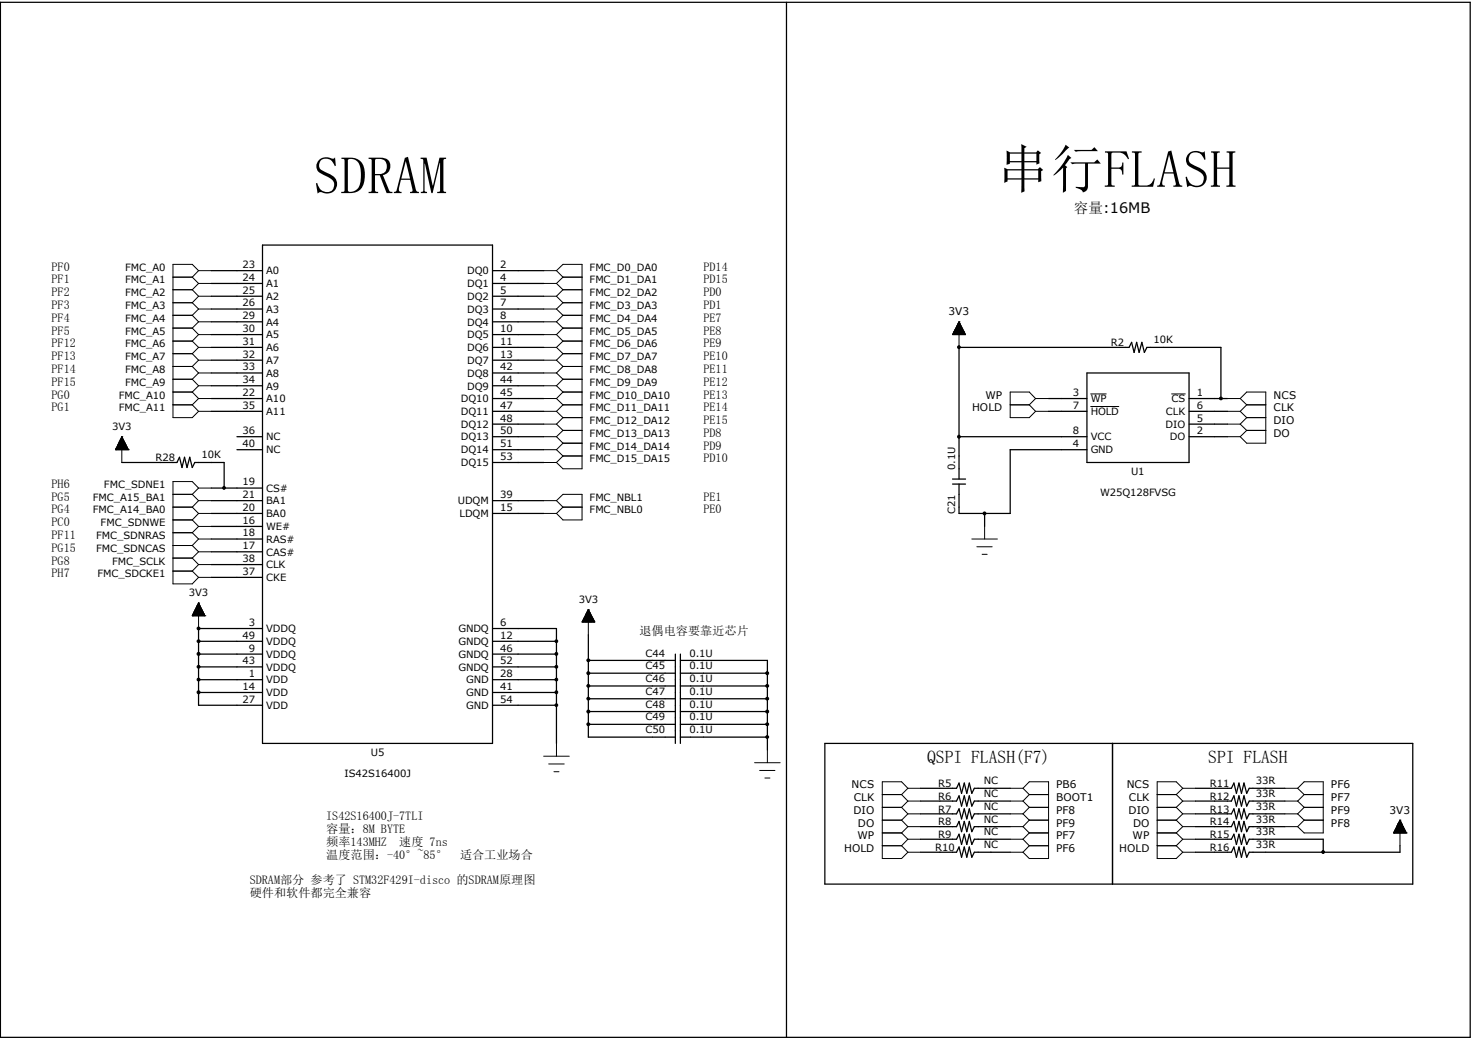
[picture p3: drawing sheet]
<svg xmlns="http://www.w3.org/2000/svg" width="297mm" height="210mm" viewBox="0 0 297 210" stroke-linecap="round" stroke-linejoin="round" font-family="sans-serif">
<g fill="none" stroke="#000" stroke-width=".25">
<path d="M.1 .5h296.7v209h-296.7zM158.8 .5v209M42.7 54.7h10.3M42.7 57.2h10.3M42.7 59.8h10.3M53 49.5h46.4v100.6h-46.4zM99.4 54.7h10.4M99.4 57.2h10.4M99.4 59.8h10.4M42.7 62.4h10.3M42.7 65h10.3M42.7 67.6h10.3"/>
<path d="M42.7 70.1h10.3M42.7 72.7h10.3M42.7 75.3h10.3M42.7 77.9h10.3M99.4 62.4h10.4M99.4 65h10.4M99.4 67.6h10.4M99.4 70.1h10.4M99.4 72.7h10.4M99.4 75.3h10.4M99.4 77.9h10.4M193.6 70.1h.1"/>
<path d="M193.6 70.1h34.4l.5-1 .5 2.1 .5-2.1 .5 2.1 .5-2.1 .6 2.1 .5-1.1h14.9v10.4M193.6 70.1v26.6M219.5 75.3h20.6v18.1h-20.6zM24.6 93.4h11.1l.5-1.1 .5 2.1 .6-2.1 .5 2.1 .5-2.1 .5 2.1 .5-1h6v5.2M42.7 98.6h10.3M42.7 80.5h10.3M42.7 83.1h10.3M47.8 88.2h5.2M47.8 90.8h5.2M99.4 80.5h10.4M99.4 83.1h10.4M99.4 88.2h10.4"/>
<path d="M99.4 90.8h10.4M99.4 85.6h10.4M99.4 93.4h10.4M192.3 97.7h2.6M192.3 96.7h2.6M193.6 88.2h25.9M211.7 80.5h7.8M211.7 83.1h7.8M219.5 90.8h-15.5v12.9h-10.4v-6M240.1 80.5h7.7M240.1 83.1h7.7M240.1 88.2h7.7"/>
<path d="M240.1 85.6h7.7M42.7 103.7h10.3M42.7 106.3h10.3M42.7 111.4h10.3M42.7 108.8h10.3M42.7 101.1h10.3M42.7 116.6h10.3M42.7 114h10.3M99.4 103.7h10.4M99.4 101.1h10.4M198.8 103.7v2.6M40.1 126.9h.1"/>
<path d="M40.1 137.2h12.9M40.1 126.9h12.9M40.1 132.1h12.9M40.1 129.5h12.9M40.1 139.8h12.9M40.1 126.9v15.5h12.9M40.1 134.7h12.9M99.4 137.2h13M99.4 126.9h13v23.2M99.4 132.1h13M99.4 129.5h13M99.4 139.8h13"/>
<path d="M99.4 134.7h13M118.8 133.3h17.6M118.8 135.9h17.6M118.8 138.5h17.6M118.8 128.2v20.6h17.6M136.4 132.1v18M137.4 133.3h17.5v18.1M137.4 132.1v18M137.4 135.9h17.5M137.4 138.5h17.5M99.4 142.4h13M118.8 141.1h17.6"/>
<path d="M118.8 143.7h17.6M118.8 146.3h17.6M137.4 141.1h17.5M137.4 143.7h17.5M137.4 146.3h17.5M137.4 148.8h17.5M166.5 150.1h118.7v28.4h-118.7zM185.9 159.2h7.2l.5-1.1 .5 2.1 .6-2.1 .5 2.1 .5-2.1 .5 2.1 .5-1h7.3M224.6 150.1v28.4M241.4 159.2h7.2l.5-1.1 .5 2.1 .5-2.1 .6 2.1 .5-2.1 .5 2.1 .5-1h7.2M185.9 161.8h7.2l.5-1.1 .5 2.1 .6-2.1 .5 2.1 .5-2.1 .5 2.1 .5-1h7.3M185.9 164.3h7.2l.5-1 .5 2.1 .6-2.1 .5 2.1 .5-2.1 .5 2.1 .5-1.1h7.3"/>
<path d="M185.9 166.9h7.2l.5-1 .5 2 .6-2 .5 2 .5-2 .5 2 .5-1h7.3M185.9 169.5h7.2l.5-1.1 .5 2.1 .6-2.1 .5 2.1 .5-2.1 .5 2.1 .5-1h7.3M185.9 172.1h7.2l.5-1.1 .5 2.1 .6-2.1 .5 2.1 .5-2.1 .5 2.1 .5-1h7.3M241.4 161.8h7.2l.5-1.1 .5 2.1 .5-2.1 .6 2.1 .5-2.1 .5 2.1 .5-1h7.2M241.4 164.3h7.2l.5-1 .5 2.1 .5-2.1 .6 2.1 .5-2.1 .5 2.1 .5-1.1h7.2M241.4 166.9h7.2l.5-1 .5 2 .5-2 .6 2 .5-2 .5 2 .5-1h7.2M241.4 169.5h7.2l.5-1.1 .5 2.1 .5-2.1 .6 2.1 .5-2.1 .5 2.1 .5-1h15v2.6M282.7 170.8v1.3h-30.5l-.5 1-.5-2.1-.5 2.1-.6-2.1-.5 2.1-.5-2.1-.5 1.1h-7.2"/>
</g>
<g fill="none" stroke="#000" stroke-width=".2">
<path d="M34.9 56h3.9M34.9 58.5h3.9M38.8 56l1.3 1.2M38.8 58.5l1.3 1.3M40.1 54.7h2.6M40.1 54.7l-1.3-1.3h-3.9v30.9h3.9l1.3-1.2M40.1 57.2h2.6M40.1 59.8h2.6M40.1 54.7l-1.3 1.3M40.1 57.2l-1.3 1.3M40.1 59.8l-1.3 1.3M109.8 54.7h2.6"/>
<path d="M109.8 57.2h2.6M109.8 59.8h2.6M112.4 54.7l1.3 1.3M112.4 54.7l1.3-1.3h3.8v41.3h-3.8l-1.3-1.3M112.4 57.2l1.3 1.3M112.4 59.8l1.3 1.3M113.7 56h3.8M113.7 58.5h3.8M113.7 56l-1.3 1.2M113.7 58.5l-1.3 1.3M34.9 61.1h3.9M34.9 63.7h3.9"/>
<path d="M34.9 66.3h3.9M34.9 68.9h3.9M34.9 71.4h3.9M34.9 74h3.9M34.9 76.6h3.9M34.9 79.2h3.9M38.8 61.1l1.3 1.3M38.8 63.7l1.3 1.3M38.8 66.3l1.3 1.3M38.8 68.9l1.3 1.2M38.8 71.4l1.3 1.3M38.8 74l1.3 1.3"/>
<path d="M38.8 76.6l1.3 1.3M38.8 79.2l1.3 1.3M40.1 62.4h2.6M40.1 65h2.6M40.1 67.6h2.6M40.1 70.1h2.6M40.1 72.7h2.6M40.1 75.3h2.6M40.1 77.9h2.6M40.1 62.4l-1.3 1.3M40.1 65l-1.3 1.3M40.1 67.6l-1.3 1.3"/>
<path d="M40.1 70.1l-1.3 1.3M40.1 72.7l-1.3 1.3M40.1 75.3l-1.3 1.3M40.1 77.9l-1.3 1.3M109.8 62.4h2.6M109.8 65h2.6M109.8 67.6h2.6M109.8 70.1h2.6M109.8 72.7h2.6M109.8 75.3h2.6M109.8 77.9h2.6M112.4 62.4l1.3 1.3"/>
<path d="M112.4 65l1.3 1.3M112.4 67.6l1.3 1.3M112.4 70.1l1.3 1.3M112.4 72.7l1.3 1.3M112.4 75.3l1.3 1.3M112.4 77.9l1.3 1.3M113.7 61.1h3.8M113.7 63.7h3.8M113.7 61.1l-1.3 1.3M113.7 66.3h3.8M113.7 63.7l-1.3 1.3M113.7 68.9h3.8"/>
<path d="M113.7 66.3l-1.3 1.3M113.7 71.4h3.8M113.7 68.9l-1.3 1.2M113.7 74h3.8M113.7 71.4l-1.3 1.3M113.7 76.6h3.8M113.7 74l-1.3 1.3M113.7 79.2h3.8M113.7 76.6l-1.3 1.3M113.7 79.2l-1.3 1.3M192.4 67.5l2.5 .1M192.4 67.4v.2"/>
<path d="M192.4 67.4h2.4M192.5 67.3h2.3v.3M192.5 67.2v.4M192.5 67.1h2.2M192.6 67h2.1v.6M192.6 67v.6M192.7 66.9h1.9M192.7 66.8h1.9v.8M192.7 66.8v.8M192.7 66.7h1.8M192.8 66.6h1.6v1M192.8 66.6v1"/>
<path d="M192.8 66.5h1.6M192.9 66.4h1.5v1.2M192.9 66.4v1.2M193 66.3h1.3M193 66.2h1.2v1.4M193 66.1v1.5M193.1 66.1h1.1M193.1 66h1v1.6M193.1 65.9v1.7M193.2 65.9h.9M193.2 65.8h.9v1.8M193.2 65.7v1.9"/>
<path d="M193.3 65.7h.7M193.3 65.6h.6v2M193.3 65.5v2.1M193.4 65.5h.5M193.4 65.4h.4v2.2M193.4 65.3v2.3M193.5 65.3h.3M193.5 65.2h.2v2.4M193.5 65.1v2.5M193.6 65.1h.1M193.6 65h.1M193.6 65l1.3 2.6h-2.6z"/>
<path d="M193.6 65v5.1M220.2 79.5h3.2M236.6 79.5h2.7M23.3 90.8h.1M23.3 90.8h2.6M23.4 90.7h2.5M23.4 90.6h2.4v.2M23.4 90.6v.2M23.5 90.5h2.2M23.5 90.4h2.2v.4M23.5 90.3v.5M23.6 90.3h2.1"/>
<path d="M23.7 90.8v-.6h1.9v.6M23.7 90.1h1.9M23.7 90h1.8v.8M23.7 89.9v.9M23.8 89.8h1.6M23.8 89.7h1.6v1.1M23.8 89.7v1.1M23.9 89.7h1.5M24 89.5h1.3v1.3M24 89.5v1.3M24 89.5h1.2M24 89.3h1.2v1.5"/>
<path d="M24 89.2v1.6M24.1 89.2h1M24.2 89.2h.9v1.6M24.2 89v1.8M24.2 89h.8M24.3 88.9h.7v1.9M24.3 88.7h.5v2.1M24.3 88.6v2.2M24.4 88.6h.4M24.5 88.5h.3v2.3M24.5 88.4v2.4M24.5 88.4h.2"/>
<path d="M24.6 88.3h.1v2.5M24.6 88.2v2.6M24.6 88.2h.1M24.6 88.2v5.2M24.6 88.2l-1.3 2.6M24.6 88.2l1.3 2.6M24.9 88.8h-.6v2M25.9 90.8h.1M34.9 81.7h3.9M34.9 99.8h3.9M38.8 81.7l1.3 1.4M38.8 99.8l1.3 1.3"/>
<path d="M40.1 80.5h2.6M40.1 83.1h2.6M40.1 98.6l-1.3-1.4h-3.9v20.7h3.9l1.3-1.3M40.1 80.5l-1.3 1.2M40.1 98.6h2.6M40.1 98.6l-1.3 1.2M109.8 80.5h2.6M109.8 83.1h2.6M109.8 85.6h2.6M109.8 88.2h2.6M109.8 90.8h2.6M109.8 93.4h2.6"/>
<path d="M112.4 80.5l1.3 1.2M112.4 83.1l1.3 1.2M112.4 85.6l1.3 1.3M112.4 88.2l1.3 1.3M112.4 90.8l1.3 1.3M113.7 81.7h3.8M113.7 84.3h3.8M113.7 81.7l-1.3 1.4M113.7 86.9h3.8M113.7 84.3l-1.3 1.3M113.7 89.5h3.8M113.7 86.9l-1.3 1.3"/>
<path d="M113.7 92.1h3.8M113.7 89.5l-1.3 1.3M113.7 92.1l-1.3 1.3M204 81.7h3.8M207.8 81.7l1.3 1.4M209.1 80.5l-1.3-1.3h-3.8v5.1h3.8l1.3-1.2M209.1 80.5h2.6M209.1 83.1h2.6M209.1 80.5l-1.3 1.2M220.2 82.1h5.7M247.8 80.5h2.6M247.8 83.1h2.6"/>
<path d="M247.8 85.6h2.6M247.8 88.2h2.6M250.4 80.5l1.3-1.3h3.9v10.3h-3.9l-1.3-1.3M250.4 80.5l1.3 1.2M250.4 83.1l1.3 1.2M250.4 85.6l1.3 1.3M251.7 81.7h3.9M251.7 84.3h3.9M251.7 86.9h3.9M251.7 81.7l-1.3 1.4M251.7 84.3l-1.3 1.3M251.7 86.9l-1.3 1.3"/>
<path d="M34.9 105h3.9M34.9 102.4h3.9M34.9 107.6h3.9M34.9 110.2h3.9M34.9 112.7h3.9M34.9 115.3h3.9M38.8 102.4l1.3 1.3M38.8 105l1.3 1.3M38.8 107.6l1.3 1.2M38.8 110.2l1.3 1.2M38.8 112.7l1.3 1.3M38.8 115.3l1.3 1.3"/>
<path d="M40.1 103.7h2.6M40.1 101.1h2.6M40.1 101.1l-1.3 1.3M40.1 103.7l-1.3 1.3M40.1 106.3h2.6M40.1 106.3l-1.3 1.3M40.1 108.8h2.6M40.1 108.8l-1.3 1.4M40.1 111.4h2.6M40.1 111.4l-1.3 1.3M40.1 114h2.6M40.1 114l-1.3 1.3"/>
<path d="M40.1 116.6h2.6M109.8 103.7h2.6M109.8 101.1h2.6M112.4 101.1l1.3-1.3h3.8v5.2h-3.8l-1.3-1.3M112.4 101.1l1.3 1.3M113.7 102.4h3.8M113.7 102.4l-1.3 1.3M196.2 108.8h5.2M197.2 110.4h3.1M198.3 111.9h1M198.8 106.3v2.5M38.8 124.3h.1"/>
<path d="M38.8 124.3h2.6M38.9 124.2h2.4M38.9 124.1h2.4v.2M38.9 124.1v.2M38.9 124h2.3M39 123.9h2.2v.4M39 123.9v.4M39.1 123.8h2M39.1 123.7h2v.6M39.1 123.7v.6M39.2 123.6h1.8M39.2 124.3v-.8h1.8v.8"/>
<path d="M39.3 123.4h1.6M39.3 123.3h1.6v1M39.3 123.2v1.1M39.4 123.2h1.4M39.4 123.1h1.4v1.2M39.4 123.1v1.2M39.5 123h1.2M39.5 122.9h1.2v1.4M39.5 122.8v1.5M39.6 122.8h1M39.6 122.7h1v1.6M39.6 122.6v1.7"/>
<path d="M39.7 122.6h.8M39.7 122.5h.8v1.8M39.7 122.3v2M39.8 122.3h.6M39.8 122.3h.5v2M39.8 122.2v2.1M39.9 122.2h.4M40 122h.3v2.3M40 122v2.3M40 122h.2M40 121.8h.2v2.5M40 121.8v2.5"/>
<path d="M40.1 121.8h.1M40.1 121.8v5.1M40.1 121.8l-1.3 2.5M40.1 121.8l1.3 2.5M41.4 124.3h.1M117.6 125.5v.1M117.6 125.5h2.4M117.6 125.3h2.3v.3M117.6 125.3v.3M117.7 125.3h2.2M117.8 125.1h2M117.8 125.1v.5"/>
<path d="M117.9 125h1.9M117.9 124.8v.8M117.9 124.8h1.8M118 124.8h1.6M118 124.6v1M118 124.6h1.5M118.1 124.5h1.4v1.1M118.1 124.5v1.1M118.2 124.5h1.3M118.2 124.3h1.2M118.2 124.2v1.4M118.2 124.2h1.2"/>
<path d="M118.3 124.1h1M118.3 124v1.6M118.4 124h.9M118.4 123.9h.8M118.4 123.7v1.9M118.4 123.8h.8M118.5 123.7h.6M118.5 123.6v2M118.5 123.6h.5M118.6 123.5h.4v2.1M118.6 123.4v2.2M118.7 123.4h.3"/>
<path d="M118.7 123.3h.2M118.7 123.1v2.5M118.7 123.2h.2M118.8 123.1h.1M118.8 123.1v5.1M118.8 123.1l-1.3 2.5h2.6M118.8 123.1l1.3 2.5M118.9 123.2v2.4M119.1 123.7v1.9M119.2 123.9v1.7M119.3 124.1v1.5M119.4 124.3v1.3"/>
<path d="M119.6 124.7v.9M119.8 124.9v.7M119.8 125.1v.5M120.1 125.5v.1M109.8 152.7h5.1M110.8 154.3h3.1M111.8 155.8h1.1M112.4 150.1v2.6M152.4 154h5.1M153.4 155.6h3.1M154.4 157.1h1M154.9 151.4v2.6"/>
<path d="M183.3 159.2h2.6M183.3 159.2l-1.3-1.3h-3.9v15.5h3.9l1.3-1.3M183.3 159.2l-1.3 1.2M204 159.2h2.5M206.5 159.2l1.3 1.2M206.5 159.2l1.3-1.3h3.9v15.5h-3.9l-1.3-1.3M238.8 159.2h2.6M238.8 159.2l-1.3-1.3h-3.9v15.5h3.9l1.3-1.3M238.8 159.2l-1.3 1.2M259.4 159.2h2.6M262 159.2l1.3-1.3h3.9v10.3h-3.9l-1.3-1.3M262 159.2l1.3 1.2"/>
<path d="M178.1 160.4h3.9M178.1 163h3.9M178.1 165.6h3.9M178.1 168.2h3.9M178.1 170.8h3.9M182 160.4l1.3 1.4M182 163l1.3 1.3M182 165.6l1.3 1.3M182 170.8l1.3 1.3M182 168.2l1.3 1.3M183.3 161.8h2.6M183.3 164.3h2.6"/>
<path d="M183.3 166.9h2.6M183.3 172.1h2.6M183.3 169.5h2.6M183.3 161.8l-1.3 1.2M183.3 164.3l-1.3 1.3M183.3 166.9l-1.3 1.3M183.3 169.5l-1.3 1.3M204 161.8h2.5M204 164.3h2.5M204 166.9h2.5M204 172.1h2.5M204 169.5h2.5"/>
<path d="M206.5 161.8l1.3 1.2M206.5 164.3l1.3 1.3M206.5 166.9l1.3 1.3M206.5 169.5l1.3 1.3M207.8 160.4h3.9M207.8 163h3.9M207.8 160.4l-1.3 1.4M207.8 165.6h3.9M207.8 163l-1.3 1.3M207.8 168.2h3.9M207.8 165.6l-1.3 1.3M207.8 170.8h3.9"/>
<path d="M207.8 170.8l-1.3 1.3M207.8 168.2l-1.3 1.3M233.6 160.4h3.9M233.6 163h3.9M233.6 165.6h3.9M233.6 168.2h3.9M233.6 170.8h3.9M237.5 160.4l1.3 1.4M237.5 163l1.3 1.3M237.5 165.6l1.3 1.3M237.5 170.8l1.3 1.3M237.5 168.2l1.3 1.3"/>
<path d="M238.8 161.8h2.6M238.8 164.3h2.6M238.8 166.9h2.6M238.8 172.1h2.6M238.8 169.5h2.6M238.8 161.8l-1.3 1.2M238.8 164.3l-1.3 1.3M238.8 166.9l-1.3 1.3M238.8 169.5l-1.3 1.3M259.4 161.8h2.6M259.4 164.3h2.6M259.4 166.9h2.6"/>
<path d="M262 161.8l1.3 1.2M262 164.3l1.3 1.3M263.3 160.4h3.9M263.3 163h3.9M263.3 165.6h3.9M263.3 160.4l-1.3 1.4M263.3 163l-1.3 1.3M263.3 165.6l-1.3 1.3M281.4 168.2h.1M281.4 168.2h2.5M281.4 168.1h2.5M281.5 168h2.3v.2"/>
<path d="M281.5 167.9v.3M281.5 167.9h2.3M281.6 167.8h2.1v.4M281.6 167.7v.5M281.6 167.7h2.1M281.7 167.6h1.9v.6M281.7 167.5v.7M281.7 167.5h1.9M281.8 167.4h1.7v.8M281.8 167.3v.9M281.8 167.3h1.7M281.9 167.2h1.5v1"/>
<path d="M281.9 167.1v1.1M281.9 167h1.5M282 167h1.3v1.2M282 166.9v1.3M282 166.9h1.3M282.1 166.8h1.1v1.4M282.1 166.7v1.5M282.2 166.7h1M282.2 166.5h.9v1.7M282.2 166.4v1.8M282.2 166.4h.9M282.3 166.3h.7v1.9"/>
<path d="M282.3 166.2v2M282.3 166.2h.7M282.4 166.1h.5v2.1M282.4 166v2.2M282.4 166h.5M282.5 165.9h.3v2.3M282.5 165.8v2.4M282.6 165.8h.2M282.6 165.7l.1 2.5M282.6 165.6v2.6M282.7 165.6h.1M282.7 165.6v5.2"/>
<path d="M282.7 165.6l-1.3 2.6M282.7 165.6l1.2 2.6M283.9 168.2h.1"/>
</g>
<g fill="#000" stroke="#000" stroke-width=".2">
<circle cx="193.6" cy="70.1" r=".29"/>
<circle cx="45.2" cy="98.5" r=".29"/>
<circle cx="193.6" cy="88.2" r=".29"/>
<circle cx="246.5" cy="80.5" r=".29"/>
<circle cx="198.8" cy="103.7" r=".29"/>
<circle cx="40.1" cy="139.8" r=".3"/>
<circle cx="40.1" cy="132" r=".3"/>
<circle cx="40.1" cy="126.9" r=".29"/>
<circle cx="40.1" cy="134.6" r=".29"/>
<circle cx="40.1" cy="137.2" r=".29"/>
<circle cx="40.1" cy="129.5" r=".29"/>
<circle cx="112.3" cy="139.8" r=".29"/>
<circle cx="112.3" cy="132" r=".29"/>
<circle cx="112.3" cy="129.5" r=".28"/>
<circle cx="112.3" cy="134.6" r=".28"/>
<circle cx="112.3" cy="137.2" r=".28"/>
<circle cx="118.8" cy="135.9" r=".3"/>
<circle cx="118.8" cy="138.5" r=".29"/>
<circle cx="118.8" cy="133.3" r=".29"/>
<circle cx="154.9" cy="135.9" r=".3"/>
<circle cx="154.9" cy="138.5" r=".29"/>
<circle cx="112.3" cy="142.4" r=".28"/>
<circle cx="118.8" cy="143.7" r=".3"/>
<circle cx="118.8" cy="146.2" r=".29"/>
<circle cx="118.8" cy="141.1" r=".29"/>
<circle cx="154.9" cy="143.7" r=".3"/>
<circle cx="154.9" cy="146.2" r=".29"/>
<circle cx="154.9" cy="148.8" r=".29"/>
<circle cx="154.9" cy="141.1" r=".29"/>
<circle cx="267.1" cy="172" r=".29"/>
</g>
<g font-size="10.7">
<text x="63.3" y="39.2">SDRAM</text>
<text x="201.4" y="37.9">串行FLASH</text>
</g>
<g font-size="3.6">
<text x="187.2" y="154">QSPI FLASH(F7)</text>
<text x="244" y="154">SPI FLASH</text>
</g>
<text font-size="2.9" x="216.8" y="43.1">容量:16MB</text>
<g font-size="2.5">
<text x="10.4" y="54.7">PF0</text>
<text x="10.4" y="57.2">PF1</text>
<text x="10.4" y="59.8">PF2</text>
<text x="142" y="54.7">PD14</text>
<text x="142" y="57.2">PD15</text>
<text x="142" y="59.8">PD0</text>
<text x="10.4" y="62.4">PF3</text>
<text x="10.4" y="65">PF4</text>
<text x="142" y="65">PE7</text>
<text x="142" y="62.4">PD1</text>
<text x="10.4" y="67.6">PF5</text>
<text x="10.4" y="70.1">PF12</text>
<text x="142" y="67.6">PE8</text>
<text x="142" y="70.1">PE9</text>
<text x="10.4" y="72.7">PF13</text>
<text x="10.4" y="75.3">PF14</text>
<text x="10.4" y="77.9">PF15</text>
<text x="142" y="72.7">PE10</text>
<text x="142" y="75.3">PE11</text>
<text x="142" y="77.9">PE12</text>
<text x="10.4" y="80.5">PG0</text>
<text x="10.4" y="83.1">PG1</text>
<text x="142" y="80.5">PE13</text>
<text x="142" y="83.1">PE14</text>
<text x="142" y="85.6">PE15</text>
<text x="142" y="88.2">PD8</text>
<text x="142" y="90.8">PD9</text>
<text x="142" y="93.4">PD10</text>
<text x="10.4" y="98.6">PH6</text>
<text x="10.4" y="101.1">PG5</text>
<text x="142" y="101.1">PE1</text>
<text x="10.4" y="103.7">PG4</text>
<text x="10.4" y="106.3">PC0</text>
<text x="142" y="103.7">PE0</text>
<text x="10.4" y="108.8">PF11</text>
<text x="10.4" y="111.4">PG15</text>
<text x="10.4" y="116.6">PH7</text>
<text x="10.4" y="114">PG8</text>
<text x="129.1" y="128.2">退偶电容要靠近芯片</text>
<text x="65.9" y="165.6">IS42S16400J-7TLI</text>
<text x="65.9" y="170.8">频率143MHZ</text>
<text x="65.9" y="173.4">温度范围：-40°~85°</text>
<text x="65.9" y="168.2">容量：8M BYTE</text>
<text x="80.6" y="170.8">速度 7ns</text>
<text x="92.9" y="173.4">适合工业场合</text>
<text x="50.4" y="178.5">SDRAM部分 参考了 STM32F429I-disco 的SDRAM原理图</text>
<text x="50.4" y="181.1">硬件和软件都完全兼容</text>
</g>
<g font-size="2.1">
<text x="191.5" y="63.7">3V3</text>
<text x="196.3" y="83.1">HOLD</text>
<text x="199" y="80.5">WP</text>
<text x="257.1" y="80.5">NCS</text>
<text x="257.1" y="83.1">CLK</text>
<text x="257.1" y="85.6">DIO</text>
<text x="257.1" y="88.2">DO</text>
<text x="172" y="159.2">NCS</text>
<text x="172.4" y="161.8">CLK</text>
<text x="213.2" y="159.2">PB6</text>
<text x="213.2" y="161.8">BOOT1</text>
<text x="227.5" y="159.2">NCS</text>
<text x="227.9" y="161.8">CLK</text>
<text x="268.7" y="159.2">PF6</text>
<text x="268.7" y="161.8">PF7</text>
<text x="172.3" y="164.3">DIO</text>
<text x="173.2" y="166.9">DO</text>
<text x="213.2" y="164.3">PF8</text>
<text x="213.2" y="166.9">PF9</text>
<text x="227.9" y="164.3">DIO</text>
<text x="228.8" y="166.9">DO</text>
<text x="268.7" y="164.3">PF9</text>
<text x="268.7" y="166.9">PF8</text>
<text x="280.5" y="164.3">3V3</text>
<text x="170.4" y="172.1">HOLD</text>
<text x="173.1" y="169.5">WP</text>
<text x="213.2" y="172.1">PF6</text>
<text x="213.2" y="169.5">PF7</text>
<text x="226" y="172.1">HOLD</text>
<text x="228.7" y="169.5">WP</text>
</g>
<g font-size="2">
<text x="25.3" y="54.6">FMC_A0</text>
<text x="25.3" y="57.2">FMC_A1</text>
<text x="25.3" y="59.8">FMC_A2</text>
<text x="48.9" y="54.1">23</text>
<text x="48.9" y="56.7">24</text>
<text x="48.9" y="59.3">25</text>
<text x="53.8" y="55.4">A0</text>
<text x="53.8" y="58">A1</text>
<text x="94.3" y="55.4">DQ0</text>
<text x="94.3" y="58">DQ1</text>
<text x="101" y="54.1">2</text>
<text x="101" y="56.7">4</text>
<text x="101" y="59.3">5</text>
<text x="119" y="54.6">FMC_D0_DA0</text>
<text x="119" y="57.2">FMC_D1_DA1</text>
<text x="119" y="59.8">FMC_D2_DA2</text>
<text x="25.3" y="62.4">FMC_A3</text>
<text x="25.3" y="65">FMC_A4</text>
<text x="48.9" y="61.9">26</text>
<text x="48.9" y="64.5">29</text>
<text x="53.8" y="60.6">A2</text>
<text x="53.8" y="63.2">A3</text>
<text x="53.8" y="65.7">A4</text>
<text x="94.3" y="60.6">DQ2</text>
<text x="94.3" y="63.2">DQ3</text>
<text x="94.3" y="65.7">DQ4</text>
<text x="101" y="61.9">7</text>
<text x="101" y="64.5">8</text>
<text x="119" y="62.4">FMC_D3_DA3</text>
<text x="119" y="65">FMC_D4_DA4</text>
<text x="25.3" y="67.6">FMC_A5</text>
<text x="25.3" y="70.1">FMC_A6</text>
<text x="48.9" y="67">30</text>
<text x="48.9" y="69.6">31</text>
<text x="53.8" y="68.3">A5</text>
<text x="53.8" y="70.9">A6</text>
<text x="94.3" y="68.3">DQ5</text>
<text x="94.3" y="70.9">DQ6</text>
<text x="101" y="67">10</text>
<text x="101" y="69.6">11</text>
<text x="119" y="67.6">FMC_D5_DA5</text>
<text x="119" y="70.1">FMC_D6_DA6</text>
<text x="224.3" y="69.9">R2</text>
<text x="232.9" y="69.3">10K</text>
<text x="25.3" y="72.7">FMC_A7</text>
<text x="25.3" y="75.3">FMC_A8</text>
<text x="25.3" y="77.9">FMC_A9</text>
<text x="48.9" y="72.2">32</text>
<text x="48.9" y="74.8">33</text>
<text x="48.9" y="77.4">34</text>
<text x="53.8" y="73.5">A7</text>
<text x="53.8" y="76.1">A8</text>
<text x="94.3" y="73.5">DQ7</text>
<text x="94.3" y="76.1">DQ8</text>
<text x="101" y="72.2">13</text>
<text x="101" y="74.8">42</text>
<text x="101" y="77.4">44</text>
<text x="119" y="72.7">FMC_D7_DA7</text>
<text x="119" y="75.3">FMC_D8_DA8</text>
<text x="119" y="77.9">FMC_D9_DA9</text>
<text x="24" y="80.5">FMC_A10</text>
<text x="24" y="83.1">FMC_A11</text>
<text x="48.9" y="79.9">22</text>
<text x="48.9" y="82.5">35</text>
<text x="53.8" y="81.2">A10</text>
<text x="53.8" y="78.7">A9</text>
<text x="53.8" y="83.8">A11</text>
<text x="93" y="81.2">DQ10</text>
<text x="93" y="83.8">DQ11</text>
<text x="94.3" y="78.7">DQ9</text>
<text x="101" y="79.9">45</text>
<text x="101" y="82.5">47</text>
<text x="119" y="80.5">FMC_D10_DA10</text>
<text x="119" y="83.1">FMC_D11_DA11</text>
<text x="216.6" y="79.9">3</text>
<text x="216.6" y="82.5">7</text>
<text x="220.2" y="81.2">WP</text>
<text x="220.2" y="83.8">HOLD</text>
<text x="235.4" y="83.8">CLK</text>
<text x="236.6" y="81.2">CS</text>
<text x="241.6" y="79.9">1</text>
<text x="241.6" y="82.5">6</text>
<text x="22.6" y="86.9">3V3</text>
<text x="48.9" y="87.7">36</text>
<text x="53.8" y="88.9">NC</text>
<text x="93" y="86.4">DQ12</text>
<text x="93" y="88.9">DQ13</text>
<text x="101" y="85.1">48</text>
<text x="101" y="87.7">50</text>
<text x="119" y="85.6">FMC_D12_DA12</text>
<text x="119" y="88.2">FMC_D13_DA13</text>
<text x="216.6" y="87.7">8</text>
<text x="220.2" y="88.9">VCC</text>
<text x="235.3" y="86.4">DIO</text>
<text x="236.2" y="88.9">DO</text>
<text x="241.6" y="87.7">2</text>
<text x="241.6" y="85.1">5</text>
<text x="31.4" y="93.1">R28</text>
<text x="40.7" y="92.6">10K</text>
<text x="48.9" y="90.3">40</text>
<text x="53.8" y="91.6">NC</text>
<text x="93" y="91.6">DQ14</text>
<text x="93" y="94.1">DQ15</text>
<text x="101" y="90.3">51</text>
<text x="101" y="92.8">53</text>
<text x="119" y="90.8">FMC_D14_DA14</text>
<text x="119" y="93.4">FMC_D15_DA15</text>
<text x="192.8" y="94.9" transform="rotate(-90 192.8 94.9)">0.1U</text>
<text x="216.6" y="90.3">4</text>
<text x="220.2" y="91.6">GND</text>
<text x="228.4" y="95.9">U1</text>
<text x="18.8" y="101.1">FMC_A15_BA1</text>
<text x="21" y="98.5">FMC_SDNE1</text>
<text x="48.9" y="98">19</text>
<text x="48.9" y="100.6">21</text>
<text x="53.8" y="99.3">CS#</text>
<text x="53.8" y="101.9">BA1</text>
<text x="92.5" y="101.9">UDQM</text>
<text x="101" y="100.6">39</text>
<text x="119" y="101.1">FMC_NBL1</text>
<text x="222.1" y="100.1">W25Q128FVSG</text>
<text x="18.8" y="103.7">FMC_A14_BA0</text>
<text x="20.3" y="106.3">FMC_SDNWE</text>
<text x="48.9" y="105.7">16</text>
<text x="48.9" y="103.2">20</text>
<text x="53.8" y="107.1">WE#</text>
<text x="53.8" y="104.4">BA0</text>
<text x="92.8" y="104.4">LDQM</text>
<text x="101" y="103.2">15</text>
<text x="119" y="103.7">FMC_NBL0</text>
<text x="192.8" y="103.8" transform="rotate(-90 192.8 103.8)">C21</text>
<text x="19.4" y="108.8">FMC_SDNRAS</text>
<text x="19.4" y="111.4">FMC_SDNCAS</text>
<text x="48.9" y="110.9">17</text>
<text x="48.9" y="108.3">18</text>
<text x="48.9" y="113.5">38</text>
<text x="53.8" y="112.2">CAS#</text>
<text x="53.8" y="109.6">RAS#</text>
<text x="19.7" y="116.6">FMC_SDCKE1</text>
<text x="22.6" y="114">FMC_SCLK</text>
<text x="48.9" y="116.1">37</text>
<text x="53.8" y="117.3">CKE</text>
<text x="53.8" y="114.8">CLK</text>
<text x="38.1" y="120.4">3V3</text>
<text x="116.8" y="121.7">3V3</text>
<text x="48.9" y="128.9">49</text>
<text x="50.2" y="126.4">3</text>
<text x="50.2" y="131.6">9</text>
<text x="53.8" y="127.7">VDDQ</text>
<text x="53.8" y="130.3">VDDQ</text>
<text x="92.6" y="127.7">GNDQ</text>
<text x="92.6" y="130.3">GNDQ</text>
<text x="101" y="126.4">6</text>
<text x="101" y="128.9">12</text>
<text x="101" y="131.6">46</text>
<text x="48.9" y="134.2">43</text>
<text x="50.2" y="136.7">1</text>
<text x="53.8" y="132.8">VDDQ</text>
<text x="53.8" y="135.4">VDDQ</text>
<text x="92.6" y="132.8">GNDQ</text>
<text x="92.6" y="135.4">GNDQ</text>
<text x="101" y="136.7">28</text>
<text x="101" y="134.2">52</text>
<text x="130.3" y="132.6">C44</text>
<text x="130.3" y="135.1">C45</text>
<text x="130.3" y="137.7">C46</text>
<text x="139.2" y="132.6">0.1U</text>
<text x="139.2" y="135.1">0.1U</text>
<text x="139.2" y="137.7">0.1U</text>
<text x="48.9" y="139.3">14</text>
<text x="48.9" y="141.9">27</text>
<text x="53.8" y="138">VDD</text>
<text x="53.8" y="140.6">VDD</text>
<text x="53.8" y="143.2">VDD</text>
<text x="94.2" y="138">GND</text>
<text x="94.2" y="140.6">GND</text>
<text x="94.2" y="143.2">GND</text>
<text x="101" y="139.3">41</text>
<text x="101" y="141.9">54</text>
<text x="130.3" y="140.3">C47</text>
<text x="130.3" y="142.9">C48</text>
<text x="139.2" y="140.3">0.1U</text>
<text x="139.2" y="142.9">0.1U</text>
<text x="130.3" y="145.5">C49</text>
<text x="130.3" y="148">C50</text>
<text x="139.2" y="145.5">0.1U</text>
<text x="139.2" y="148">0.1U</text>
<text x="74.9" y="152.7">U5</text>
<text x="69.6" y="156.8">IS42S16400J</text>
<text x="189.4" y="158.9">R5</text>
<text x="189.4" y="161.5">R6</text>
<text x="198.6" y="158.4">NC</text>
<text x="198.6" y="160.9">NC</text>
<text x="244.3" y="158.9">R11</text>
<text x="244.3" y="161.5">R12</text>
<text x="253.6" y="158.4">33R</text>
<text x="253.6" y="160.9">33R</text>
<text x="189.4" y="164.1">R7</text>
<text x="189.4" y="166.7">R8</text>
<text x="198.6" y="163.5">NC</text>
<text x="198.6" y="166.1">NC</text>
<text x="244.3" y="164.1">R13</text>
<text x="244.3" y="166.7">R14</text>
<text x="253.6" y="163.5">33R</text>
<text x="253.6" y="166.1">33R</text>
<text x="188.8" y="171.8">R10</text>
<text x="189.4" y="169.2">R9</text>
<text x="198.6" y="168.7">NC</text>
<text x="198.6" y="171.3">NC</text>
<text x="244.3" y="169.2">R15</text>
<text x="244.3" y="171.8">R16</text>
<text x="253.6" y="168.7">33R</text>
<text x="253.6" y="171.3">33R</text>
</g>
</svg>
